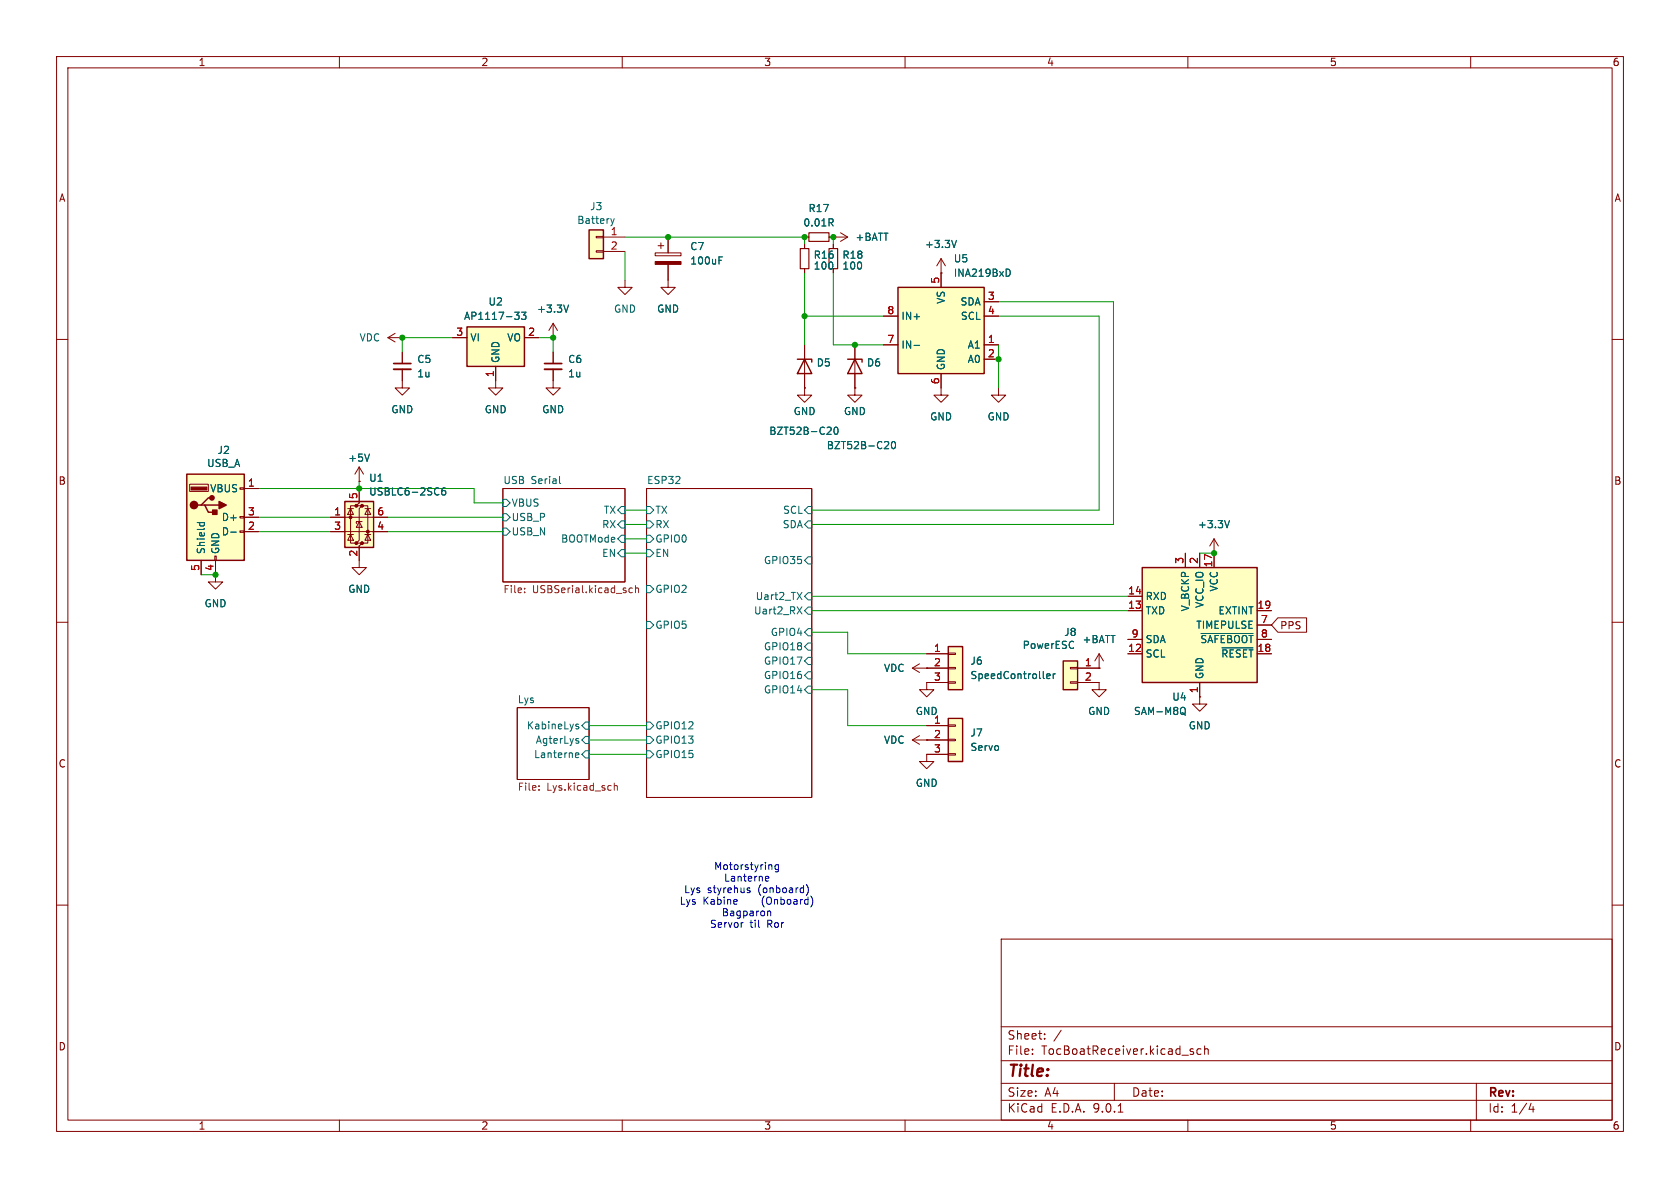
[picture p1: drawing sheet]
<svg xmlns="http://www.w3.org/2000/svg" width="297mm" height="210mm" viewBox="0 0 297 210" stroke-linecap="round" stroke-linejoin="round" font-family="sans-serif">
<g fill="none" stroke="#840000" stroke-width=".18">
<path d="M10 10h277v190h-277zM12 12h273v186h-273zM60 10v2M110 10v2M160 10v2M210 10v2M260 10v2M10 60h2M151.1 68.6v1.3h1.3l-1.3 1.2-1.2-1.2h1.2M151.1 68.6h.1M285 60h2M88.9 86.4h21.6v16.5h-21.6z"/>
<path d="M114.3 86.4h29.2v54.6h-29.2zM10 110h2M285 110h2M91.4 125.1h12.7v12.7h-12.7zM10 160h2M177 166h108v32h-108zM285 160h2M60 198v2M110 198v2M160 198v2M177 194.5h108M177 191.5h108"/>
<path d="M177 187.5h108M177 181.5h108M182.5 186.3v.1M182.5 185.5v.1M184.7 183.6v.1M184.7 182.8v.1M187.6 182.1l-1.3 2M197 191.5v3M197.7 196.6h.8M210 198v2M210.5 185.8l.5 .2v.1v.2l-.5 .1M210.5 185.5h.5"/>
<path d="M212.3 185.5l-.4-.1-.3 .3v.4l.1 .2h.6M213 185.5l.2-.1 .3 .1 .1 .9M213 184.9v1.5M260 198v2M261 191.5v6.5M270.7 195l-.4 1.1h.9M271 195.6v1"/>
</g>
<g fill="none" stroke="#006464" stroke-width=".18">
<path d="M88.9 93.3h.6l.7 .7-.7 .6h-.6zM88.9 90.8h.6l.7 .6-.7 .7h-.6zM88.9 88.3h.6l.7 .6-.7 .6h-.6zM98.9 84.2v1.1l.2 .2M109.2 92.7l.7-.6h.6v1.2h-.6zM109.9 89.5h.6v1.3h-.6l-.7-.6zM109.9 94.6h.6v1.3h-.6l-.7-.6zM109.9 97.2h.6v1.2h-.6l-.7-.6zM114.3 89.5h.6l.7 .7-.7 .6h-.6zM114.3 92.1h.6l.7 .6-.7 .6h-.6zM114.3 94.6h.6l.7 .7-.7 .6h-.6zM114.3 97.2h.6l.7 .6-.7 .6h-.6z"/>
<path d="M142.9 98.4h.6v1.3h-.6l-.7-.6zM142.9 89.5h.6v1.3h-.6l-.7-.6zM142.9 92.1h.6v1.2h-.6l-.7-.6zM114.3 103.5h.6l.7 .6-.7 .7h-.6zM114.3 109.9h.6l.7 .6-.7 .6h-.6zM140.9 107.3l.9 1.2M140.9 104.7l.9 1.3M141.8 107.3l-.9 1.2M141.8 104.7l-.9 1.3M142.9 111.1h.6v1.3h-.6l-.7-.6zM142.9 113.7h.6v1.2h-.6l-.7-.6zM142.9 116.2h.6v1.3h-.6l-.7-.7z"/>
<path d="M142.9 118.7h.6v1.3h-.6l-.7-.6zM142.9 107.3h.6v1.3h-.6l-.7-.6zM142.9 104.8h.6v1.2h-.6l-.7-.6zM101.8 133.1h.4l.1 .3-.6 .1M101.8 133.9h.5M101.9 128.4l.4 .1v.2l-.1 .1h-.4M101.9 128.1h.4M102 131h.3v.2l-.1 .2h-.3M102 130.5l.3 .1M103.5 127.6h.6v1.3h-.6l-.6-.6zM103.5 130.2h.6v1.2h-.6l-.6-.6zM103.5 132.7h.6v1.3h-.6l-.6-.6z"/>
<path d="M114.3 130.2h.6l.7 .6-.7 .6h-.6zM114.3 132.7h.6l.7 .7-.7 .6h-.6zM114.3 127.6h.6l.7 .7-.7 .6h-.6zM142.9 121.3h.6v1.3h-.6l-.7-.7z"/>
</g>
<path d="M92.7 104.7v.1M92.7 104v.1M111.8 104l-.4-.1-.2 .3 .1 .5h.5M112.3 104.1l.2-.2 .3 .1 .1 .8M112.3 103.5v1.3M95.3 139.6v.1M95.3 138.9v.1M108.6 138.4v1.3M108.6 139l.2-.1h.3v.8" fill="none" stroke="#725600" stroke-width=".18"/>
<path d="M188 116.8h2.5v5.1h-2.5z" fill="#ffffc2"/>
<path d="M188 116.8h2.5v5.1h-2.5z" fill="none" stroke="#840000" stroke-width=".25"/>
<path d="M189.2 118h1.3v.2h-1.3zM190.5 118.1h3.8M189.2 120.5h1.3v.3h-1.3zM190.5 120.7h3.8" fill="none" stroke="#840000" stroke-width=".18"/>
<path d="M33 83.8h10.2v15.3h-10.2z" fill="#ffffc2"/>
<path d="M33 83.8h10.2v15.3h-10.2zM35.6 89.3h.6l.6 1.3h1.3M36.2 89.3h2.5M37.5 88h-.7l-1.2 1.3h-.7" fill="none" stroke="#840000" stroke-width=".25"/>
<g fill="#840000" stroke="#840000" stroke-width=".25">
<path d="M37.6 90.2h.8v.7h-.8z"/>
<path d="M38.7 88.6l1.3 .7-1.3 .6z"/>
<circle cx="34.3" cy="89.3" r=".63"/>
<circle cx="37.5" cy="88" r=".38"/>
</g>
<path d="M33.8 86.1h2.8v.5h-2.8z" fill="#840000" stroke="#840000" stroke-width=".18"/>
<g fill="none" stroke="#840000" stroke-width=".18">
<path d="M142.2 68.6v1.3h1.3l-1.3 1.2-1.2-1.2h1.2M142.2 68.6h.1M33.5 85.6h3.3v1.3h-3.3zM35.6 99.1v2.5M38 98.3h.2v.8h-.2zM38.1 99.1v3.8h-1.3l1.3 1.2 1.3-1.2h-1.3M42.4 86.2h.8v.3h-.8zM42.4 91.3h.8v.3h-.8zM42.4 93.9h.8v.2h-.8zM43.2 86.4h2.5M43.2 91.4h2.5M43.2 94h2.5"/>
<path d="M63.5 99.1v1.2h1.3l-1.3 1.3-1.3-1.3h1.3M163.8 120.7v1.2h1.3l-1.3 1.3-1.2-1.3h1.2M194.3 120.7v1.2h1.3l-1.3 1.3-1.3-1.3h1.3"/>
</g>
<path d="M34.9 92.4h1.2M35.4 92.4l-.1 .3M36.1 92.4v.3M40.8 94.1h1" fill="none" stroke="#006464" stroke-width=".18"/>
<path d="M167.6 127h2.6v7.6h-2.6z" fill="#ffffc2"/>
<path d="M167.6 127h2.6v7.6h-2.6z" fill="none" stroke="#840000" stroke-width=".25"/>
<path d="M163.8 128.3h3.8M163.8 130.8h3.8M163.8 133.4h3.8M167.6 128.1h1.3v.3h-1.3zM167.6 130.7h1.3v.2h-1.3zM167.6 133.2h1.3v.3h-1.3z" fill="none" stroke="#840000" stroke-width=".18"/>
<path d="M167.6 114.3h2.6v7.6h-2.6z" fill="#ffffc2"/>
<path d="M167.6 114.3h2.6v7.6h-2.6z" fill="none" stroke="#840000" stroke-width=".25"/>
<g fill="none" stroke="#840000" stroke-width=".18">
<path d="M214.6 97.8h.1M214.6 95.3l-.7 1.2M214.6 95.3l.8 1.2M214.6 95.3v2.5M161.3 118.1h6.3M161.3 118.1l1.3 .8M162.6 117.3l-1.3 .8M163.8 118.1h.1M163.8 115.6h3.8M167.6 115.4h1.3v.3h-1.3zM167.6 118h1.3v.2h-1.3zM194.3 118.1h.1"/>
<path d="M194.3 115.6l-.8 1.2M194.3 115.6l.8 1.2M194.3 115.6v2.5M163.8 120.7h3.8M167.6 120.5h1.3v.3h-1.3zM212.1 123.2v1.3h1.3l-1.3 1.2-1.3-1.2h1.3M212.1 123.2h.1"/>
</g>
<path d="M217.4 92l-.5 1.3M185 119.5l.7-.1-.1-.2-.4-.1-.2 .2 .1 .6h.5M186.2 119.1v.9M186.6 119.1l-.4 .3" fill="none" stroke="#006464" stroke-width=".18"/>
<path d="M201.9 100.3h20.3v20.4h-20.3z" fill="#ffffc2"/>
<path d="M201.9 100.3h20.3v20.4h-20.3z" fill="none" stroke="#840000" stroke-width=".25"/>
<g fill="none" stroke="#840000" stroke-width=".18">
<path d="M68.6 59.7l1.2 .8M68.6 59.7h2.5M69.8 58.9l-1.2 .8M71.1 59.7h.1M110.5 49.5v1.3h1.3l-1.3 1.3-1.3-1.3h1.3M71.1 65.3v3.3h1.3l-1.3 1.3-1.3-1.3h1.3M71.1 62.2v2.1M63.5 85.1h.1M63.5 82.6l-.8 1.2M63.5 82.6l.8 1.2M63.5 82.6v2.5M209.5 97.8v2.5"/>
<path d="M212.1 97.8v2.5M214.6 97.8v2.5M199.4 108h2.5M199.4 113h2.5M199.4 115.6h2.5M199.4 105.4h2.5M222.2 108h2.6M222.2 110.5h2.6M222.2 113h2.6M222.2 115.6h2.6M212.1 120.7v2.5"/>
</g>
<path d="M65.3 80.3l-.4 1.2M212.3 112h9.2M216 114.5h5.5M209 125a.43 .43 0 0 1 .5 .5v.4a.43 .43 0 0 1-.5 .4M209.1 126l.5 .4" fill="none" stroke="#006464" stroke-width=".18"/>
<path d="M69.6 64.3h3" fill="none" stroke="#840000" stroke-width=".3"/>
<path d="M69.6 65.3h3" fill="none" stroke="#840000" stroke-width=".33"/>
<path d="M104.1 40.6h2.6v5.1h-2.6z" fill="#ffffc2"/>
<path d="M104.1 40.6h2.6v5.1h-2.6z" fill="none" stroke="#840000" stroke-width=".25"/>
<g fill="none" stroke="#840000" stroke-width=".18">
<path d="M105.4 41.8h1.3v.2h-1.3zM105.4 44.3h1.3v.3h-1.3zM106.7 41.9h3.8M106.7 44.5h3.8M115.8 44.7h4.6v.5h-4.6zM116.3 43.4h1M116.8 42.9v1M118.1 46.7v4.1h1.3l-1.3 1.3-1.3-1.3h1.3M118.1 41.9v2.8M142.2 41.9h.8M142.2 43.2v.7M142.2 47.5v.8"/>
<path d="M146.6 41.9h3.3M147.3 41.9h.1M147.3 43.2v.7M147.3 47.5v.8M148.6 41.1l1.3 .8M149.9 41.9l-1.3 .8M97.8 62.2v2.1M97.8 65.3v2"/>
</g>
<path d="M108 38.7l.3 .8M108.3 39.5l-.1 .3M108.6 38.7l-.3 .8M146.9 39.3l.4 .6M147.2 38.7l.1 .2-.1 .4M127.1 46h.4M127.1 45.4h.6" fill="none" stroke="#006464" stroke-width=".18"/>
<path d="M141.5 43.9h1.5v3.6h-1.5zM143 41.1h3.6v1.6h-3.6zM146.6 43.9h1.5v3.6h-1.5z" fill="none" stroke="#840000" stroke-width=".2"/>
<path d="M96.3 64.3h3" fill="none" stroke="#840000" stroke-width=".3"/>
<path d="M96.3 65.3h3" fill="none" stroke="#840000" stroke-width=".33"/>
<path d="M115.8 46.2h4.6v.5h-4.6z" fill="#840000" stroke="#840000" stroke-width=".18"/>
<path d="M61 88.6h5v8.2h-5z" fill="#ffffc2"/>
<g fill="#840000" stroke="#840000" stroke-width=".18">
<circle cx="62" cy="91.4" r=".25"/>
<circle cx="63" cy="89.4" r=".25"/>
<circle cx="63" cy="96" r=".25"/>
<circle cx="64" cy="89.4" r=".25"/>
<circle cx="64" cy="96" r=".25"/>
<circle cx="65" cy="94" r=".25"/>
</g>
<g fill="none" stroke="#840000" stroke-width=".18">
<path d="M97.8 59.7h.1M97.8 57.2l-.8 1.2M97.8 57.2l.8 1.2M97.8 57.2v2.5M87.6 67.3v1.3h1.3l-1.3 1.3-1.2-1.3h1.2M142.2 61v7.6M58.4 91.4h10.2M58.4 94h10.2M61.5 94.5h1M61.5 89.9h1M62 89.9l.5 1h-1zM62 94.5l.5 1h-1z"/>
<path d="M63 89.4h-1v6.6h1M63.5 86.4v2.5l-.5 .5h1l-.5 .5v5.6l-.5 .5h1l-.5 .5v2.6M63.5 92.2l.5 1h-1zM64 92.2h-1v.4M64 89.4h1v6.6h-1M64.5 94.5h1M64.5 89.9h1M65 89.9l.5 1h-1zM65 94.5l.5 1h-1z"/>
</g>
<path d="M141 63.5h2.5v.5M142.2 63.5l1.3 2.5h-2.5zM61 88.6h5v8.2h-5z" fill="none" stroke="#840000" stroke-width=".25"/>
<path d="M100.5 53.9l-.4 1.3M146.7 75.5l.2 .3v.3l-.7 .7h.7M147.6 75.6l.1-.1a.68 .68 0 0 1 .5 .6 .68 .68 0 0 1-.5 .7 .84 .84 0 0 1-.1-1.2zM78.7 86.2l-.4 .1a.86 .86 0 0 0 0 1.2l.4-.1 .1-.4-.2-.3-.4 .1-.1 .2" fill="none" stroke="#006464" stroke-width=".18"/>
<path d="M82.5 57.8h10.2v7h-10.2z" fill="#ffffc2"/>
<path d="M82.5 57.8h10.2v7h-10.2zM149.9 63.5h2.5v.5M151.1 63.5l1.3 2.5h-2.5z" fill="none" stroke="#840000" stroke-width=".25"/>
<path d="M80 59.7h2.5M92.7 59.7h2.5M87.6 64.8v2.5M97.8 67.3v1.3h1.3l-1.3 1.3-1.3-1.3h1.3M151.1 61v7.6M161.3 130.8l1.3 .8M161.3 130.8h2.5M162.6 130l-1.3 .8M163.8 130.8h.1" fill="none" stroke="#840000" stroke-width=".18"/>
<path d="M91 55.2h.8l-.5 .5 .4 .1 .1 .4-.3 .3h-.3M92.2 55.2h.8l-.4 .5 .3 .1v.5l-.2 .2-.5-.2M156.9 78l.2 .3-.1 .3-.7 .7h.8M157.8 78.1l.1-.1a.68 .68 0 0 1 .4 .7 .68 .68 0 0 1-.4 .6 .84 .84 0 0 1-.1-1.2z" fill="none" stroke="#006464" stroke-width=".18"/>
<path d="M158.7 50.8h15.3v15.2h-15.3z" fill="#ffffc2"/>
<path d="M158.7 50.8h15.3v15.2h-15.3z" fill="none" stroke="#840000" stroke-width=".25"/>
<g fill="none" stroke="#840000" stroke-width=".18">
<path d="M80 59.7h2.5M92.7 59.7h2.5M97.8 59.7h.1M118.1 41.9v2.8M118.1 46.7v2.8M142.2 41.9h.8M142.2 43.2v.7M142.2 47.5v.8M146.6 41.9h.7M147.3 41.9h.1M147.3 43.2v.7M147.3 47.5v.8"/>
<path d="M156.2 55.9h2.5M166.4 48.3h.1M166.4 45.7v5.1M166.4 45.7l-.8 1.3M166.4 45.7l.7 1.3M174 55.9h2.5M174 53.3h2.5M71.1 62.2v2.1M71.1 65.3v2M87.6 64.8v2.5M97.8 62.2v2.1M97.8 65.3v2"/>
<path d="M142.2 68.6h.1M142.2 61v2.5M142.2 66v2.6M151.1 68.6h.1M151.1 61v2.5M151.1 66v2.6M156.2 61h2.5M166.4 66v3.9h1.2l-1.2 1.2-1.3-1.2h1.3M174 61h2.5M174 63.5h2.5M176.5 68.6v1.3h1.3l-1.3 1.2-1.2-1.2h1.2M35.6 99.1v2.5"/>
<path d="M38.1 99.1v2.5M43.2 86.4h2.5M43.2 91.4h2.5M43.2 94h2.5M58.4 91.4h2.6M58.4 94h2.6M63.5 85.1h.1M63.5 86.4v2.5M63.5 96.5v2.6M66 91.4h2.6M66 94h2.6M209.5 97.8v2.5"/>
<path d="M212.1 97.8v2.5M214.6 97.8h.1M214.6 97.8v2.5M163.8 118.1h.1M163.8 118.1h3.8M163.8 115.6h3.8M190.5 118.1h3.8M194.3 118.1h.1M199.4 115.6h2.5M199.4 108h2.5M199.4 113h2.5M199.4 105.4h2.5"/>
<path d="M222.2 115.6h2.6M222.2 108h2.6M222.2 110.5h2.6M222.2 113h2.6M225.9 109.2h5.1v2.6h-5.1l-1.1-1.3zM163.8 130.8h.1M163.8 120.7h3.8M163.8 128.3h3.8M163.8 130.8h3.8M167.6 133.4h-3.8v1.2h1.3l-1.3 1.3-1.2-1.3h1.2M190.5 120.7h3.8M212.1 123.2h.1"/>
<path d="M212.1 120.7v2.5"/>
</g>
<g fill="none" stroke="#006464" stroke-width=".18">
<path d="M146.9 39.3l.4 .6M147.2 38.7l.1 .2-.1 .4M91 55.2h.8l-.5 .5 .4 .1 .1 .4-.3 .3h-.3M92.2 55.2h.8l-.4 .5 .3 .1v.5l-.2 .2-.5-.2M100.5 53.9l-.4 1.3M127.1 46h.4M127.1 45.4h.6M169.1 42.5l-.4 1.3M178.2 47.6a.68 .68 0 0 1 .4 .6 .68 .68 0 0 1-.4 .6M146.7 75.5l.2 .3v.3l-.7 .7h.7M147.6 75.6l.1-.1a.68 .68 0 0 1 .5 .6 .68 .68 0 0 1-.5 .7 .84 .84 0 0 1-.1-1.2zM156.9 78l.2 .3-.1 .3-.7 .7h.8"/>
<path d="M157.8 78.1l.1-.1a.68 .68 0 0 1 .4 .7 .68 .68 0 0 1-.4 .6 .84 .84 0 0 1-.1-1.2zM161.6 61.1h1M34.9 92.4h1.2M35.4 92.4l-.1 .3M36.1 92.4v.3M40.8 94.1h1M65.3 80.3l-.4 1.2M78.7 86.2l-.4 .1a.86 .86 0 0 0 0 1.2l.4-.1 .1-.4-.2-.3-.4 .1-.1 .2M217.4 92l-.5 1.3M185 119.5l.7-.1-.1-.2-.4-.1-.2 .2 .1 .6h.5M186.2 119.1v.9M186.6 119.1l-.4 .3"/>
<path d="M212.3 112h9.2M216 114.5h5.5M209 125a.43 .43 0 0 1 .5 .5v.4a.43 .43 0 0 1-.5 .4M209.1 126l.5 .4"/>
</g>
<g fill="none" stroke="#009600" stroke-width=".18">
<path d="M80 59.7h-8.9v2.5M95.2 59.7h2.6v2.5M110.5 41.9h31.7v1.3M110.5 44.5v5M142.2 48.3v12.7M142.2 55.9h14M147.3 48.3v12.7h8.9M147.3 41.9v1.3M176.5 53.3h20.3v39.4h-53.3M176.5 55.9h17.8v34.3h-50.8M176.5 61v7.6M45.7 91.4h12.7"/>
<path d="M45.7 94h12.7M45.7 86.4h38.1v2.5h5.1M63.5 85.1v1.3M68.6 91.4h20.3M68.6 94h20.3M110.5 92.7h3.8M110.5 97.8h3.8M110.5 95.3h3.8M110.5 90.2h3.8M212.1 97.8h2.5M35.6 101.6h2.5M143.5 111.8h6.4v3.8h13.9"/>
<path d="M143.5 108h55.9M143.5 105.4h55.9M104.1 128.3h10.2M104.1 133.4h10.2M104.1 130.8h10.2M143.5 121.9h6.4v6.4h13.9"/>
</g>
<g fill="none" stroke="#0000c2" stroke-width=".18">
<path d="M130.3 159.1v.2l-.6 .1M132.3 157.4h.3v.2l-.2 .2h-.2M132.3 157h.3M134.8 158.9l-.1 .6 .2 .5M135.4 155.7h.5M135.9 155v.2l-.6 .1M136.3 152.9l.2 .1v.7M137.6 152.9v1l-.2 .2h-.3M137.6 152.9h-.3l-.3 .2 .1 .6h.5M142.5 156.4a1.47 1.47 0 0 1 .1 1.8M135.7 161v.9M135.8 161.1l-.1 .1"/>
<path d="M136.2 161.1l.1 .8"/>
</g>
<g fill="#009600" stroke="#009600" stroke-width=".18">
<circle cx="38.1" cy="101.6" r=".46"/>
<circle cx="71.1" cy="59.7" r=".46"/>
<circle cx="97.8" cy="59.7" r=".46"/>
<circle cx="63.5" cy="86.4" r=".46"/>
<circle cx="214.6" cy="97.8" r=".46"/>
<circle cx="118.1" cy="41.9" r=".46"/>
<circle cx="147.3" cy="41.9" r=".46"/>
<circle cx="142.2" cy="55.9" r=".46"/>
<circle cx="142.2" cy="41.9" r=".46"/>
<circle cx="151.1" cy="61" r=".46"/>
<circle cx="176.5" cy="63.5" r=".46"/>
</g>
<text font-size="2.8" fill="#840000" x="178" y="190.9">Title:</text>
<g font-size="2.1" fill="#840000">
<text x="178" y="184">Sheet:</text>
<text x="178" y="186.7">File:</text>
<text x="184.1" y="186.7">TocBoatReceiver.kicad_sch</text>
<text x="178" y="196.9">KiCad</text>
<text x="178" y="194.1">Size:</text>
<text x="184.7" y="194.1">A4</text>
<text x="185.7" y="196.9">E.D.A.</text>
<text x="193.3" y="196.9">9.0.1</text>
<text x="200" y="194.1">Date:</text>
<text x="263" y="194.3">Rev:</text>
<text x="263" y="196.9">Id:</text>
<text x="267.1" y="196.9">1/4</text>
</g>
<g font-size="1.8" fill="#840000">
<text x="35" y="11.9">1</text>
<text x="85" y="11.9">2</text>
<text x="135" y="11.9">3</text>
<text x="185" y="11.9">4</text>
<text x="235" y="11.9">5</text>
<text x="285" y="11.9">6</text>
<text x="10.3" y="35.9">A</text>
<text x="285.3" y="35.9">A</text>
<text x="10.3" y="85.9">B</text>
<text x="285.3" y="85.9">B</text>
<text x="226.2" y="111.4">PPS</text>
<text x="10.3" y="135.9">C</text>
<text x="285.3" y="135.9">C</text>
<text x="10.3" y="185.9">D</text>
<text x="285.3" y="185.9">D</text>
<text x="35" y="199.9">1</text>
<text x="85" y="199.9">2</text>
<text x="135" y="199.9">3</text>
<text x="185" y="199.9">4</text>
<text x="235" y="199.9">5</text>
<text x="285" y="199.9">6</text>
</g>
<g font-size="1.8" fill="#006464">
<text x="102" y="39.8">Battery</text>
<text x="104.2" y="37.4">J3</text>
<text x="107.9" y="41.7">1</text>
<text x="141.9" y="40.2">0.01R</text>
<text x="142.8" y="37.7">R17</text>
<text x="121.9" y="44.4">C7</text>
<text x="121.9" y="47">100uF</text>
<text x="143.7" y="47.9">100</text>
<text x="143.7" y="45.9">R16</text>
<text x="148.8" y="47.9">100</text>
<text x="148.8" y="45.9">R18</text>
<text x="151.1" y="42.8">+BATT</text>
<text x="163.4" y="44">+3.3V</text>
<text x="168.5" y="46.6">U5</text>
<text x="167.2" y="53.8" transform="rotate(-90 167.2 53.8)">VS</text>
<text x="168.5" y="49.1">INA219BxD</text>
<text x="81.9" y="56.7">AP1117-33</text>
<text x="86.3" y="54.2">U2</text>
<text x="94.8" y="55.5">+3.3V</text>
<text x="108.5" y="55.5">GND</text>
<text x="116.1" y="55.5">GND</text>
<text x="159.3" y="56.7">IN+</text>
<text x="169.7" y="54.2">SDA</text>
<text x="169.8" y="56.7">SCL</text>
<text x="63.5" y="60.6">VDC</text>
<text x="73.7" y="64.4">C5</text>
<text x="83.1" y="60.6">VI</text>
<text x="88.5" y="64.3" transform="rotate(-90 88.5 64.3)">GND</text>
<text x="89.6" y="60.6">VO</text>
<text x="100.3" y="64.4">C6</text>
<text x="144.3" y="65">D5</text>
<text x="153.2" y="65">D6</text>
<text x="159.3" y="61.8">IN-</text>
<text x="167.2" y="65.5" transform="rotate(-90 167.2 65.5)">GND</text>
<text x="171" y="61.8">A1</text>
<text x="171" y="64.4">A0</text>
<text x="73.7" y="66.9">1u</text>
<text x="100.3" y="66.9">1u</text>
<text x="69.1" y="73.3">GND</text>
<text x="85.6" y="73.3">GND</text>
<text x="95.8" y="73.3">GND</text>
<text x="135.9" y="77.1">BZT52B-C20</text>
<text x="140.2" y="73.6">GND</text>
<text x="149.1" y="73.6">GND</text>
<text x="164.3" y="74.5">GND</text>
<text x="174.5" y="74.5">GND</text>
<text x="36.5" y="82.8">USB_A</text>
<text x="38.4" y="80.4">J2</text>
<text x="61.5" y="81.8">+5V</text>
<text x="146.1" y="79.6">BZT52B-C20</text>
<text x="37.1" y="87.2">VBUS</text>
<text x="65.2" y="87.8">USBLC6-2SC6</text>
<text x="65.2" y="85.4">U1</text>
<text x="88.9" y="85.6">USB</text>
<text x="90.4" y="89.8">VBUS</text>
<text x="93.9" y="85.6">Serial</text>
<text x="114.3" y="85.6">ESP32</text>
<text x="39.1" y="92.3">D+</text>
<text x="39.1" y="94.8">D-</text>
<text x="90.4" y="94.8">USB_N</text>
<text x="90.4" y="92.3">USB_P</text>
<text x="106.3" y="93.6">RX</text>
<text x="106.6" y="91">TX</text>
<text x="115.8" y="91">TX</text>
<text x="115.8" y="93.6">RX</text>
<text x="138.3" y="93.6">SDA</text>
<text x="138.3" y="91">SCL</text>
<text x="211.7" y="93.6">+3.3V</text>
<text x="36.4" y="98" transform="rotate(-90 36.4 98)">Shield</text>
<text x="39" y="98" transform="rotate(-90 39 98)">GND</text>
<text x="99.1" y="96.1">BOOTMode</text>
<text x="106.3" y="98.7">EN</text>
<text x="115.8" y="96.1">GPIO0</text>
<text x="115.8" y="98.7">EN</text>
<text x="135" y="99.9">GPIO35</text>
<text x="36.1" y="107.5">GND</text>
<text x="61.5" y="105">GND</text>
<text x="115.8" y="105">GPIO2</text>
<text x="133.5" y="106.3">Uart2_TX</text>
<text x="202.4" y="106.3">RXD</text>
<text x="213" y="107.6" transform="rotate(-90 213 107.6)">VCC_IO</text>
<text x="215.5" y="104.7" transform="rotate(-90 215.5 104.7)">VCC</text>
<text x="115.8" y="111.4">GPIO5</text>
<text x="133.2" y="108.8">Uart2_RX</text>
<text x="136.2" y="112.6">GPIO4</text>
<text x="188" y="112.6">J8</text>
<text x="191.3" y="113.9">+BATT</text>
<text x="202.4" y="108.8">TXD</text>
<text x="202.4" y="113.9">SDA</text>
<text x="210.4" y="108.2" transform="rotate(-90 210.4 108.2)">V_BCKP</text>
<text x="211.4" y="111.4">TIMEPULSE</text>
<text x="212.1" y="113.9">~{SAFEBOOT}</text>
<text x="215.3" y="108.8">EXTINT</text>
<text x="135" y="115.2">GPIO18</text>
<text x="135" y="117.7">GPIO17</text>
<text x="156.2" y="119">VDC</text>
<text x="171.5" y="117.7">J6</text>
<text x="180.7" y="114.9">PowerESC</text>
<text x="202.4" y="116.4">SCL</text>
<text x="215.8" y="116.4">~{RESET}</text>
<text x="91.4" y="124.4">Lys</text>
<text x="135" y="120.2">GPIO16</text>
<text x="135" y="122.8">GPIO14</text>
<text x="171.5" y="120.2">SpeedController</text>
<text x="207.1" y="124.1">U4</text>
<text x="213" y="120.1" transform="rotate(-90 213 120.1)">GND</text>
<text x="93" y="129.1">KabineLys</text>
<text x="94.6" y="131.7">AgterLys</text>
<text x="115.8" y="131.7">GPIO13</text>
<text x="115.8" y="129.1">GPIO12</text>
<text x="156.2" y="131.7">VDC</text>
<text x="161.8" y="126.6">GND</text>
<text x="171.5" y="130.4">J7</text>
<text x="192.3" y="126.6">GND</text>
<text x="200.4" y="126.6">SAM-M8Q</text>
<text x="210.1" y="129.1">GND</text>
<text x="94.3" y="134.2">Lanterne</text>
<text x="115.8" y="134.2">GPIO15</text>
<text x="171.5" y="132.9">Servo</text>
<text x="161.8" y="139.3">GND</text>
</g>
<g font-size="1.8" fill="#a90000">
<text x="107.9" y="44.2">2</text>
<text x="166.1" y="50.2" transform="rotate(-90 166.1 50.2)">5</text>
<text x="174.6" y="53.1">3</text>
<text x="80.6" y="59.4">3</text>
<text x="93.3" y="59.4">2</text>
<text x="156.8" y="55.6">8</text>
<text x="174.6" y="55.6">4</text>
<text x="156.8" y="60.7">7</text>
<text x="174.6" y="60.7">1</text>
<text x="174.6" y="63.2">2</text>
<text x="87.4" y="66.7" transform="rotate(-90 87.4 66.7)">1</text>
<text x="166.1" y="68" transform="rotate(-90 166.1 68)">6</text>
<text x="43.7" y="86.1">1</text>
<text x="63.2" y="88.3" transform="rotate(-90 63.2 88.3)">5</text>
<text x="43.7" y="91.2">3</text>
<text x="43.7" y="93.7">2</text>
<text x="59" y="91.2">1</text>
<text x="59" y="93.7">3</text>
<text x="66.6" y="91.2">6</text>
<text x="66.6" y="93.7">4</text>
<text x="35.3" y="101" transform="rotate(-90 35.3 101)">5</text>
<text x="37.8" y="101" transform="rotate(-90 37.8 101)">4</text>
<text x="63.2" y="98.5" transform="rotate(-90 63.2 98.5)">2</text>
<text x="209.3" y="99.8" transform="rotate(-90 209.3 99.8)">3</text>
<text x="211.8" y="99.8" transform="rotate(-90 211.8 99.8)">2</text>
<text x="214.4" y="100.4" transform="rotate(-90 214.4 100.4)">17</text>
<text x="199.3" y="105.2">14</text>
<text x="199.3" y="107.7">13</text>
<text x="222.2" y="107.7">19</text>
<text x="200" y="112.8">9</text>
<text x="222.8" y="110.2">7</text>
<text x="222.8" y="112.8">8</text>
<text x="165" y="115.3">1</text>
<text x="165" y="117.9">2</text>
<text x="191.7" y="117.9">1</text>
<text x="199.3" y="115.3">12</text>
<text x="222.2" y="115.3">18</text>
<text x="165" y="120.4">3</text>
<text x="191.7" y="120.4">2</text>
<text x="211.8" y="122.6" transform="rotate(-90 211.8 122.6)">1</text>
<text x="165" y="128">1</text>
<text x="165" y="130.6">2</text>
<text x="165" y="133.1">3</text>
</g>
<g font-size="1.8" fill="#725600">
<text x="88.9" y="105.2">File:</text>
<text x="94.1" y="105.2">USBSerial.kicad_sch</text>
<text x="91.4" y="140.1">File:</text>
<text x="96.7" y="140.1">Lys.kicad_sch</text>
</g>
<g font-size="1.8" fill="#0000c2">
<text x="126.1" y="154">Motorstyring</text>
<text x="120.1" y="160.1">Lys</text>
<text x="120.9" y="158.1">Lys</text>
<text x="124.3" y="160.1">Kabine</text>
<text x="125" y="158.1">styrehus</text>
<text x="127.9" y="156">Lanterne</text>
<text x="134.1" y="158.1">(onboard)</text>
<text x="135.4" y="160.1">(Onboard)</text>
<text x="125.4" y="164.2">Servor</text>
<text x="127.5" y="162.2">Bagparon</text>
<text x="132.6" y="164.2">til</text>
<text x="135.7" y="164.2">Ror</text>
</g>
</svg>
